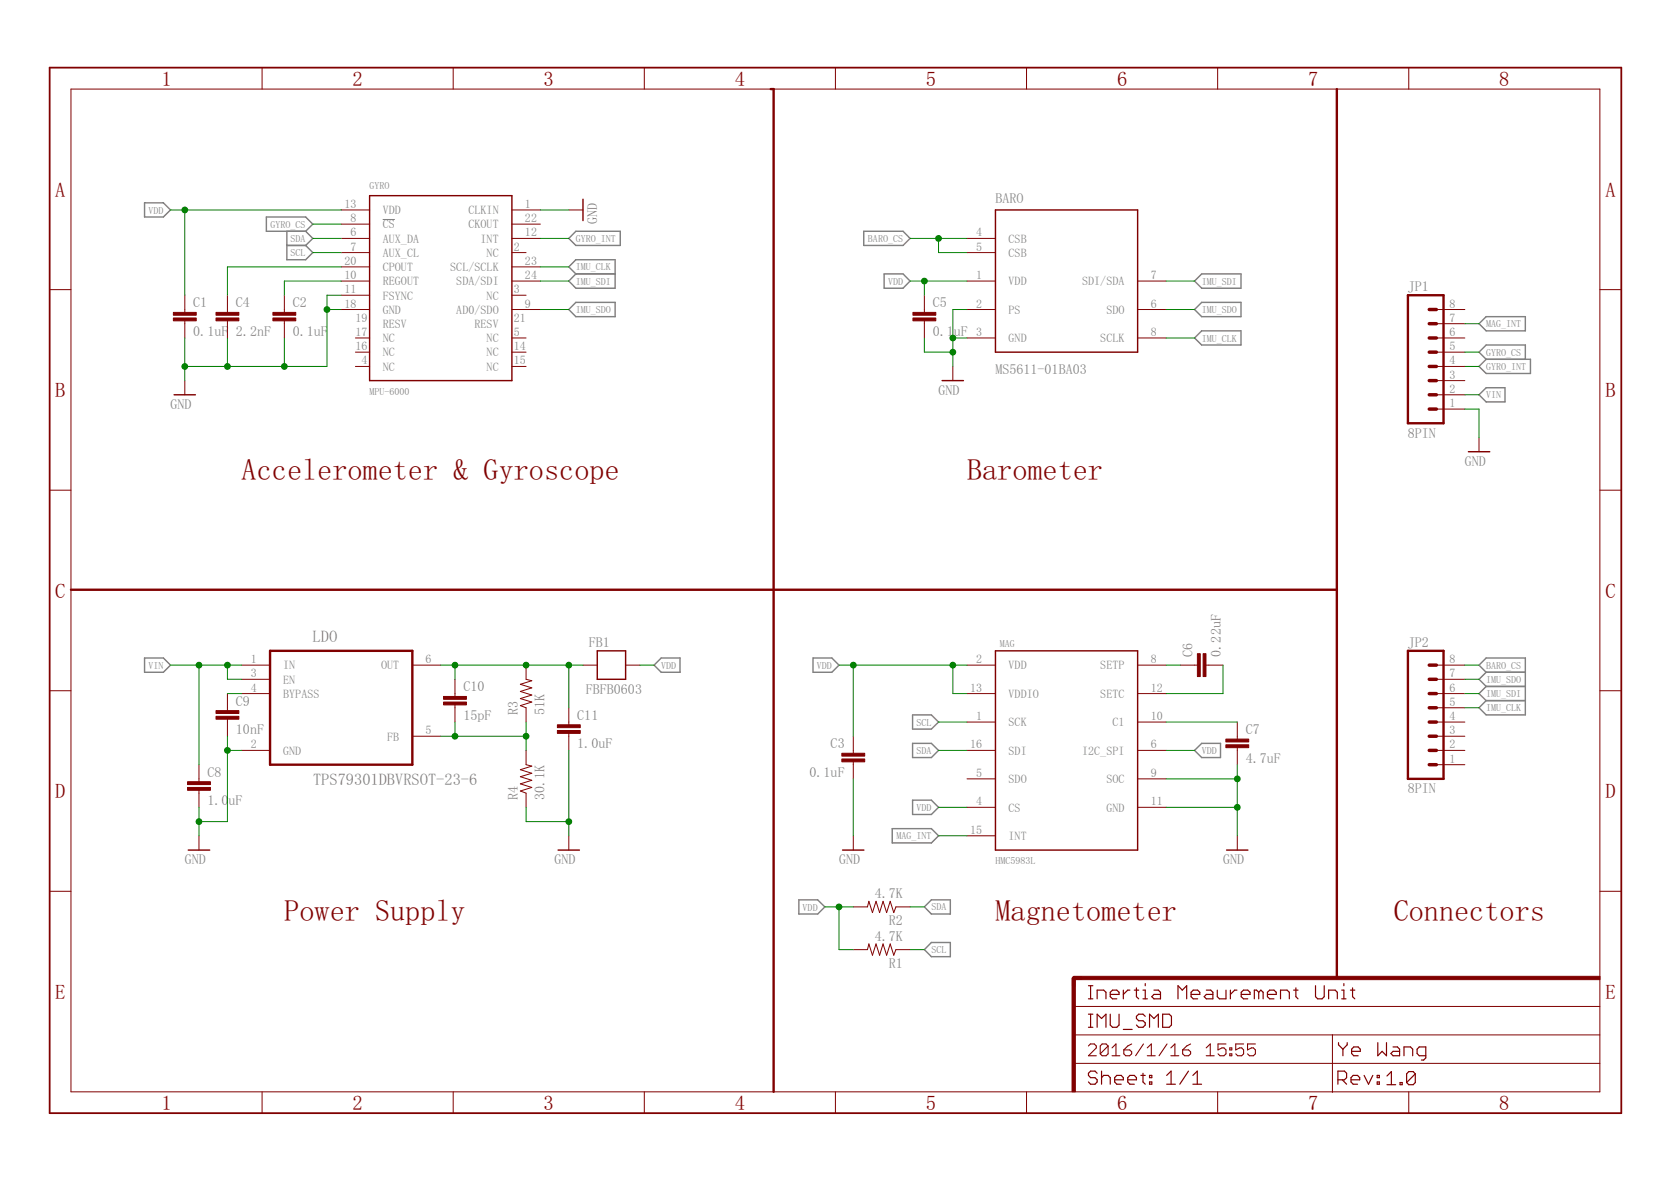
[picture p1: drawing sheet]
<svg xmlns="http://www.w3.org/2000/svg" width="297mm" height="210mm" viewBox="0 0 297 210" stroke-linecap="round" stroke-linejoin="round" font-family="sans-serif">
<path d="M68 39h2.2" fill="none" stroke="#808080" stroke-width=".18"/>
<g fill="none" stroke="#808080" stroke-width=".25">
<path d="M25.7 36h3.3l1.3 1.3-1.3 1.3h-3.3zM47.3 38.6h7l1.3 1.2-1.3 1.3h-7zM51 43.6h3.3M51 41.1v5.1h3.3l1.3-1.3-1.3-1.3M54.3 41.1l1.3 1.3-1.3 1.2M102.4 46.2h6.9v5h-6.9l-1.3-1.2 1.3-1.3-1.3-1.3zM102.4 48.7h6.9M102.4 41.1h7.9v2.5h-7.9l-1.3-1.2zM102.4 53.7h6.9v2.6h-6.9l-1.3-1.3zM153.5 41.1h7l1.3 1.3-1.3 1.2h-7zM157.2 48.7h3.3l1.3 1.3-1.3 1.2h-3.3zM212.3 50l1.3-1.3h7v2.5h-7z"/>
<path d="M212.3 55l1.3-1.3h7v2.6h-7zM262.9 57.5l1.3-1.2h6.9v2.5h-6.9zM212.3 60.1l1.3-1.3h7v2.5h-7zM262.9 65.1l1.3-1.2h7.9v2.5h-7.9zM262.9 70.2l1.3-1.3h3.3v2.5h-3.3zM264.2 63.9l-1.3-1.3 1.3-1.3h6.9v2.6M25.7 116.9h3.3l1.3 1.3-1.3 1.3h-3.3zM116.3 118.2l1.2-1.3h3.4v2.6h-3.4zM144.5 116.9h3.4l1.2 1.3-1.2 1.3h-3.4zM264.2 119.5h6.9M264.2 119.5l-1.3-1.3 1.3-1.3h6.9v10.2h-6.9l-1.3-1.3 1.3-1.3M264.2 119.5l-1.3 1.2 1.3 1.3"/>
<path d="M162.2 127.1h3.4l1.2 1.2-1.2 1.3h-3.4zM162.2 132.1h3.4l1.2 1.3-1.2 1.2h-3.4zM212.3 133.4l1.3-1.3h3.4v2.5h-3.4zM264.2 124.5h6.9M264.2 122h6.9M264.2 122l-1.3 1.3 1.3 1.2M142 159.9h3.4l1.2 1.3-1.2 1.3h-3.4zM158.6 147.3h7l1.2 1.2-1.2 1.3h-7zM162.2 142.2h3.4l1.2 1.3-1.2 1.3h-3.4zM164.3 161.2l1.3-1.3h3.3v2.6h-3.3zM165.6 167.5h3.3v2.5h-3.3l-1.3-1.2z"/>
</g>
<path d="M137 15.8h.5v178.3M237.6 15.8v158M250.3 52.5h6.3v22.7h-6.3zM12.6 104.8h225M48 115.7h25.3v20.2h-25.3zM250.3 115.7h6.3v22.7h-6.3z" fill="none" stroke="#800000" stroke-width=".42"/>
<path d="M65.7 34.8h25.3v32.8h-25.3zM103.6 35.4v3.8M177 37.3h25.2v25.3h-25.2zM30.9 70.2h3.8M167.5 67.6h3.8M261 80.3h3.8M106.2 115.7h5v5h-5zM177 115.7h25.2v35.4h-25.2zM33.5 151.1h3.8M99.2 151.1h3.8M149.8 151.1h3.8M218 151.1h3.8" fill="none" stroke="#800000" stroke-width=".25"/>
<g fill="none" stroke="#800000" stroke-width=".18">
<path d="M12.6 15.8h271.8v178.3h-271.8zM46.6 12v3.8M80.6 12v3.8M114.5 12v3.8M148.5 12v3.8M182.5 12v3.8M216.5 12v3.8M250.4 12v3.8M60.6 39.8h5.1M60.6 37.3h5.1M91 39.8h5.1M91 37.3h5.1"/>
<path d="M101.1 37.3h2.5M8.8 51.5h3.8M32.9 52.5v3M32.9 57v3.1M40.4 52.5v3M40.4 57v3.1M50.5 52.5v3M50.5 57v3.1M60.6 50h5.1M60.6 55h5.1M60.6 42.4h5.1M60.6 44.9h5.1"/>
<path d="M60.6 47.4h5.1M60.6 52.5h5.1M91 50h5.1M91 55h5.1M91 42.4h5.1M91 44.9h2.5M91 47.4h5.1M91 52.5h2.5M164.3 52.5v3M164.3 57v3.1M171.9 50h5.1M171.9 55h5.1"/>
<path d="M171.9 42.4h5.1M171.9 44.9h5.1M202.2 50h5.1M202.2 55h5.1M255.3 55h5.1M255.3 57.5h5.1M284.4 51.5h3.8M32.9 67.6v2.6M63.2 60.1h2.5M63.2 65.1h2.5M63.2 62.6h2.5M91 60.1h2.5"/>
<path d="M91 65.1h2.5M91 62.6h2.5M169.4 65.1v2.5M171.9 60.1h5.1M202.2 60.1h5.1M255.3 60.1h5.1M255.3 65.1h5.1M255.3 62.6h5.1M255.3 72.7h5.1M255.3 70.2h5.1M255.3 67.6h5.1M262.9 77.8v2.5"/>
<path d="M8.8 87.1h3.8M284.4 87.1h3.8M42.9 118.2h5.1M73.3 118.2h5.1M93.5 118.2v2.5l1 .3-2 .6 2 .7-2 .6 2 .6-2 .7 2 .6-2 .6 1 .4v2.5M103.6 118.2h2.6M111.2 118.2h2.5M171.9 118.2h5.1M202.2 118.2h5.1M209.8 118.2h3.1M214.4 118.2h3M255.3 118.2h5.1"/>
<path d="M8.8 122.8h3.8M35.4 135.9v3M40.4 123.3v3M40.4 127.8v3.1M42.9 123.3h5.1M42.9 133.4h5.1M42.9 120.7h5.1M73.3 130.9h5.1M80.9 120.7v3.1M80.9 125.3v3M93.5 133.4v2.5l1 .3-2 .6 2 .6-2 .6 2 .7-2 .6 2 .7-2 .6 1 .4v2.5M101.1 125.8v3"/>
<path d="M101.1 130.3v3.1M151.7 130.9v3M151.7 135.4v3M171.9 123.3h5.1M171.9 128.3h5.1M171.9 133.4h5.1M171.9 138.4h5.1M202.2 123.3h5.1M202.2 128.3h5.1M202.2 133.4h5.1M202.2 138.4h5.1M219.9 128.3v3.1"/>
<path d="M219.9 132.9v3M255.3 123.3h5.1M255.3 128.3h5.1M255.3 133.4h5.1M255.3 120.7h5.1M255.3 130.9h5.1M255.3 135.9h5.1M255.3 125.8h5.1M284.4 122.8h3.8M8.8 158.4h3.8M35.4 140.5v3M35.4 148.5v2.6"/>
<path d="M101.1 148.5v2.6M151.7 148.5v2.6M171.9 143.5h5.1M171.9 148.5h5.1M202.2 143.5h5.1M219.9 148.5v2.6M284.4 158.4h3.8M151.7 168.8h2.5l.3-1 .6 2 .6-2 .7 2 .6-2 .6 2 .6-2 .7 2 .4-1h2.5M151.7 161.2h2.5l.3-1 .6 2 .6-2 .7 2 .6-2 .6 2 .6-2 .7 2 .4-1h2.5M190.9 178.9h93.5M46.6 194.1v3.7M80.6 194.1v3.7"/>
<path d="M114.5 194.1v3.7M148.5 194.1v3.7M182.5 194.1v3.7M190.9 189h93.5M190.9 183.9h93.5M216.5 194.1v3.7M236.9 183.9v10.3M250.4 194.1v3.7"/>
</g>
<g fill="#800000" stroke="#800000" stroke-width=".18">
<path d="M30.8 56.5h4.1v.5h-4.1z"/>
<path d="M30.8 55.5h4.1v.5h-4.1z"/>
<path d="M48.5 56.5h4.1v.5h-4.1z"/>
<path d="M48.5 55.5h4.1v.5h-4.1z"/>
<path d="M38.4 56.5h4.1v.5h-4.1z"/>
<path d="M38.4 55.5h4.1v.5h-4.1z"/>
<path d="M162.3 56.5h4v.5h-4z"/>
<path d="M162.3 55.5h4v.5h-4z"/>
<path d="M149.6 134.9h4.1v.5h-4.1z"/>
<path d="M149.6 133.9h4.1v.5h-4.1z"/>
<path d="M213.9 116.2h.5v4h-.5z"/>
<path d="M212.9 116.2h.5v4h-.5z"/>
<path d="M217.9 132.4h4.1v.5h-4.1z"/>
<path d="M217.9 131.4h4.1v.5h-4.1z"/>
<path d="M33.3 140h4.1v.5h-4.1z"/>
<path d="M33.3 138.9h4.1v.5h-4.1z"/>
<path d="M38.4 127.3h4.1v.5h-4.1z"/>
<path d="M38.4 126.3h4.1v.5h-4.1z"/>
<path d="M78.8 124.8h4.1v.5h-4.1z"/>
<path d="M78.8 123.8h4.1v.5h-4.1z"/>
<path d="M99.1 129.8h4v.5h-4z"/>
<path d="M99.1 128.8h4v.5h-4z"/>
<path d="M190.6 173.8h.6v20.3h-.6z"/>
<path d="M190.9 173.5h93.5v.6h-93.5z"/>
</g>
<g fill="none" stroke="#800000" stroke-width=".61">
<path d="M254.1 57.5h1.2M254.1 55h1.2M254.1 67.6h1.2M254.1 70.2h1.2M254.1 72.7h1.2M254.1 62.6h1.2M254.1 65.1h1.2M254.1 60.1h1.2M254.1 118.2h1.2M254.1 130.9h1.2M254.1 133.4h1.2M254.1 135.9h1.2"/>
<path d="M254.1 125.8h1.2M254.1 128.3h1.2M254.1 123.3h1.2M254.1 120.7h1.2M192.1 173.8h-1.2v1.3"/>
</g>
<g fill="none" stroke="#800000" stroke-width=".21">
<path d="M193.5 177.5h.8M193.5 175.2h.8M193.9 175.2v2.3M195 177.5v-1.5h1.2l.4 .4v1.1M197.4 176.7h1.5v-.3l-.4-.4h-.7l-.4 .4v.7l.4 .4h.7M199.7 176v1.5M200.9 176h-.4l-.8 .7M201.6 176h.8M202 175.6v1.5l.4 .4M203.2 176h.4v1.5M203.2 177.5h.8M203.6 174.8v.4"/>
<path d="M205.1 176h.8l.4 .4v1.1h-1.2l-.4-.4 .4-.4h1.2M209.4 177.5v-2.3l.8 .8 .7-.8v2.3M211.7 176.7h1.6v-.3l-.4-.4h-.8l-.4 .4v.7l.4 .4h.8M214.4 176h.8l.4 .4v1.1h-1.2l-.3-.4 .3-.4h1.2M216.4 176v1.1l.4 .4h1.1v-1.5M218.7 176v1.5M219.9 176h-.4l-.8 .7M220.6 176.7h1.6v-.3l-.4-.4h-.8l-.4 .4v.7l.4 .4h.8M223.8 176.4l-.4-.4h-.4v1.5M223.8 176.4v1.1M223.8 176.4l.3-.4 .4 .4v1.1M225.3 176.7h1.6v-.3l-.4-.4h-.8l-.4 .4v.7l.4 .4h.8"/>
<path d="M227.6 177.5v-1.5h1.2l.4 .4v1.1M230 176h.7M230.4 175.6v1.5l.3 .4M233.8 175.2v1.9l.4 .4h.8l.4-.4v-1.9M236.2 177.5v-1.5h1.1l.4 .4v1.1M238.5 177.5h.8M238.5 176h.4v1.5M238.9 174.8v.4M240.1 176h.7M240.4 175.6v1.5l.4 .4M193.5 182.6h.8M193.5 180.3h.8"/>
<path d="M193.9 180.3v2.3M195 182.6v-2.3l.8 .7 .8-.7v2.3M195 190.8l-.4-.4h-.7l-.4 .4v.3l.4 .4h.7l.4 .4v.4l-.4 .4h-.7l-.4-.4M195.8 191.5l.4-.4h.8l.4 .4v1.2M195.8 190.4v2.3M197.4 180.3v1.9l.4 .4h.7l.4-.4v-1.9M198.1 191.9h1.6v-.4l-.4-.4h-.8l-.4 .4v.8l.4 .4h.8M199.7 183h1.6M200.5 191.9h1.5v-.4l-.4-.4h-.7l-.4 .4v.8l.4 .4h.7M202.8 191.1h.8M203.2 190.8v1.5l.4 .4M203.6 180.6l-.4-.3h-.8l-.4 .3v.4l.4 .4h.8l.4 .4v.4l-.4 .4h-.8l-.4-.4"/>
<path d="M204.3 182.6v-2.3l.8 .7 .8-.7v2.3M204.3 191.1h.4v.4h-.4zM204.3 192.3h.4v.4h-.4zM206.7 180.3h1.1l.4 .3v1.6l-.4 .4h-1.1zM207.4 191.1l.8-.7v2.3M207.4 192.7h1.5M211.3 190.4l-1.6 2.3M212 192.7h1.6M212 191.1l.8-.7v2.3M237.8 191.9h1.2l.4-.4v-.7l-.4-.4h-1.2v2.3M237.9 185.3v.4l.8 .8M238.6 191.9l.8 .8"/>
<path d="M238.7 186.5v1.1M239.5 185.3v.4l-.8 .8M240.2 191.9h1.5v-.4l-.4-.4h-.8l-.3 .4v.8l.3 .4h.8M240.3 186.9h1.5v-.4l-.4-.4h-.8l-.3 .4v.7l.3 .4h.8M242.5 191.1l.8 1.6 .7-1.6M244.8 192.3h.4v.4h-.4zM244.8 191.1h.4v.4h-.4zM244.9 185.3v2.3l.8-.7 .8 .7v-2.3M246.5 191.2l.8-.7v2.3M246.5 192.8h1.6M247.6 186.1h.8l.4 .4v1.1h-1.2l-.4-.4 .4-.3h1.2M248.9 192.4h.4v.4h-.4z"/>
<path d="M249.6 187.6v-1.5h1.1l.4 .4v1.1M251.6 190.9v1.5l-.4 .4h-.8l-.4-.4M251.6 190.9l-.4-.4h-.8l-.4 .4v1.5M251.6 190.9l-1.6 1.5M253.4 187.6h-1.1l-.4-.4v-.7l.4-.4h1.1v1.9l-.3 .4h-.4"/>
</g>
<g fill="none" stroke="#800000" stroke-width=".19">
<path d="M193.5 185.9l.3-.4h.7l.4 .4v.3l-1.4 1.4h1.4M197 185.9v1.4l-.4 .3h-.7l-.3-.3M197 185.9l-.4-.4h-.7l-.3 .4v1.4M197 185.9l-1.4 1.4M197.7 187.6h1.4M197.7 186.2l.7-.7v2.1M199.8 186.6h1l.4 .3v.4l-.4 .3h-.7l-.3-.3zM201.2 185.5l-.7 .4-.7 .7M203.3 185.5l-1.4 2.1M203.9 187.6h1.5M203.9 186.2l.8-.7v2.1M207.5 185.5l-1.5 2.1"/>
<path d="M208.1 187.6h1.4M208.1 186.2l.8-.7v2.1M210.2 186.6h1.1l.3 .3v.4l-.3 .3h-.7l-.4-.3zM211.6 185.5l-.7 .4-.7 .7M214.4 187.6h1.4M214.4 186.2l.7-.7v2.1M217.9 185.5h-1.4v1.1l.7-.4h.4l.3 .4v.7l-.3 .3h-.7l-.4-.3M218.6 187.3h.4v.3h-.4zM218.6 186.2h.4v.4h-.4zM221.1 185.5h-1.4v1.1l.7-.4h.3l.4 .4v.7l-.4 .3h-.7l-.3-.3M223.2 185.5h-1.4v1.1l.7-.4h.3l.4 .4v.7l-.4 .3h-.7l-.3-.3"/>
</g>
<path d="M8.8 12h279.4v185.8h-279.4z" fill="none" stroke="#800000" stroke-width=".32"/>
<g fill="none" stroke="#008000" stroke-width=".18">
<path d="M30.3 37.3h30.3M32.9 37.3v15.2M55.6 39.8h5M96.1 37.3h5M55.6 42.4h5M55.6 44.9h5M58.1 55h2.5M60.6 52.5h-2.5v12.6h-25.2M60.6 47.4h-20.2v5.1M60.6 50h-10.1v2.5M96.1 55h5M96.1 50h5"/>
<path d="M96.1 42.4h5M96.1 47.4h5M161.8 50h10.1M161.8 42.4h10.1M164.3 50v2.5M166.8 42.4v2.5h5.1M171.9 55h-2.5v10.1M207.3 55h5M207.3 50h5M260.4 57.5h2.5M32.9 60.1v7.5M40.4 60.1v5"/>
<path d="M50.5 60.1v5M164.3 60.1v2.5h5.1M169.4 60.1h2.5M207.3 60.1h5M260.4 62.6h2.5M260.4 65.1h2.5M260.4 72.7h2.5v5.1M260.4 70.2h2.5M30.3 118.2h12.6M35.4 118.2v17.7M40.4 118.2v2.5h2.5M78.4 118.2h25.2"/>
<path d="M80.9 118.2v2.5M101.1 118.2v7.6M113.7 118.2h2.6M149.1 118.2h22.8M151.7 118.2v12.7M169.4 118.2v5.1h2.5M207.3 118.2h2.5M217.4 118.2v5.1h-10.1M260.4 118.2h2.5M40.4 130.9v15.1h-5M40.4 133.4h2.5M40.4 123.3h2.5"/>
<path d="M78.4 130.9h15.1M80.9 128.3v2.6M93.5 128.3v5.1M101.1 133.4v15.1M151.7 138.4v10.1M166.8 133.4h5.1M166.8 128.3h5.1M207.3 138.4h12.6M207.3 133.4h5M207.3 128.3h12.6M219.9 135.9v12.6M260.4 123.3h2.5"/>
<path d="M260.4 125.8h2.5M260.4 120.7h2.5M35.4 143.5v5M93.5 143.5v2.5h7.6M166.8 143.5h5.1M166.8 148.5h5.1M207.3 143.5h12.6M146.6 161.2h5.1M149.1 161.2v7.6h2.6M161.8 168.8h2.5M161.8 161.2h2.5"/>
</g>
<g fill="#008000" stroke="#008000" stroke-width=".18">
<circle cx="169.4" cy="60.1" r=".51"/>
<circle cx="169.4" cy="62.6" r=".51"/>
<circle cx="219.9" cy="138.4" r=".51"/>
<circle cx="219.9" cy="143.5" r=".51"/>
<circle cx="40.4" cy="65.1" r=".51"/>
<circle cx="50.5" cy="65.1" r=".51"/>
<circle cx="58.1" cy="55" r=".51"/>
<circle cx="32.9" cy="65.1" r=".51"/>
<circle cx="40.4" cy="133.4" r=".51"/>
<circle cx="35.4" cy="146" r=".51"/>
<circle cx="101.1" cy="146" r=".51"/>
<circle cx="164.3" cy="50" r=".51"/>
<circle cx="169.4" cy="118.2" r=".51"/>
<circle cx="151.7" cy="118.2" r=".51"/>
<circle cx="32.9" cy="37.3" r=".51"/>
<circle cx="149.1" cy="161.2" r=".51"/>
<circle cx="166.8" cy="42.4" r=".51"/>
<circle cx="40.4" cy="118.2" r=".51"/>
<circle cx="35.4" cy="118.2" r=".51"/>
<circle cx="80.9" cy="118.2" r=".51"/>
<circle cx="93.5" cy="118.2" r=".51"/>
<circle cx="101.1" cy="118.2" r=".51"/>
<circle cx="80.9" cy="130.9" r=".51"/>
<circle cx="93.5" cy="130.9" r=".51"/>
</g>
<g font-size="5.4" fill="#800000">
<text x="43" y="85.3">Accelerometer &amp; Gyroscope</text>
<text x="171.9" y="85.3">Barometer</text>
<text x="50.5" y="163.7">Power Supply</text>
<text x="177" y="163.7">Magnetometer</text>
<text x="247.7" y="163.7">Connectors</text>
</g>
<g font-size="3.7" fill="#800000">
<text x="28.7" y="15.2">1</text>
<text x="62.7" y="15.2">2</text>
<text x="96.6" y="15.2">3</text>
<text x="130.6" y="15.2">4</text>
<text x="164.6" y="15.2">5</text>
<text x="198.6" y="15.2">6</text>
<text x="232.5" y="15.2">7</text>
<text x="266.5" y="15.2">8</text>
<text x="9.8" y="34.9">A</text>
<text x="285.4" y="34.9">A</text>
<text x="9.8" y="70.6">B</text>
<text x="285.4" y="70.6">B</text>
<text x="9.8" y="106.2">C</text>
<text x="285.4" y="106.2">C</text>
<text x="9.8" y="141.9">D</text>
<text x="285.4" y="141.9">D</text>
<text x="9.8" y="177.5">E</text>
<text x="285.4" y="177.5">E</text>
<text x="28.7" y="197.2">1</text>
<text x="62.7" y="197.2">2</text>
<text x="96.6" y="197.2">3</text>
<text x="130.6" y="197.2">4</text>
<text x="164.6" y="197.2">5</text>
<text x="198.6" y="197.2">6</text>
<text x="232.5" y="197.2">7</text>
<text x="266.5" y="197.2">8</text>
</g>
<g font-size="2.9" fill="#808080">
<text x="55.6" y="114.2">LDO</text>
<text x="55.6" y="139.4">TPS79301DBVRSOT-23-6</text>
</g>
<g font-size="2.5" fill="#808080">
<text x="106.2" y="39.8" transform="rotate(-90 106.2 39.8)">GND</text>
<text x="177" y="36">BARO</text>
<text x="250.3" y="51.7">JP1</text>
<text x="34.4" y="59.7">0.1uF</text>
<text x="34.4" y="54.6">C1</text>
<text x="41.9" y="59.7">2.2nF</text>
<text x="41.9" y="54.6">C4</text>
<text x="52.1" y="59.7">0.1uF</text>
<text x="52.1" y="54.6">C2</text>
<text x="165.8" y="59.7">0.1</text>
<text x="165.8" y="54.6">C5</text>
<text x="169.6" y="59.7">uF</text>
<text x="166.8" y="70.2">GND</text>
<text x="177" y="66.4">MS5611-01BA03</text>
<text x="30.3" y="72.7">GND</text>
<text x="250.3" y="77.8">8PIN</text>
<text x="260.4" y="82.8">GND</text>
<text x="104.6" y="114.9">FB1</text>
<text x="212" y="116.7" transform="rotate(-90 212 116.7)">C6</text>
<text x="217" y="116.7" transform="rotate(-90 217 116.7)">0.22uF</text>
<text x="250.3" y="114.9">JP2</text>
<text x="41.9" y="125.4">C9</text>
<text x="82.4" y="122.9">C10</text>
<text x="104.1" y="123.3">FBFB0603</text>
<text x="41.9" y="130.5">10nF</text>
<text x="82.4" y="127.9">15pF</text>
<text x="92" y="127.1" transform="rotate(-90 92 127.1)">R3</text>
<text x="96.8" y="127.1" transform="rotate(-90 96.8 127.1)">51K</text>
<text x="102.6" y="127.9">C11</text>
<text x="221.5" y="130.5">C7</text>
<text x="102.6" y="133">1.0uF</text>
<text x="147.7" y="133">C3</text>
<text x="221.5" y="135.5">4.7uF</text>
<text x="36.9" y="143.1">1.0</text>
<text x="36.9" y="138.1">C8</text>
<text x="40.6" y="143.1">uF</text>
<text x="92" y="142.2" transform="rotate(-90 92 142.2)">R4</text>
<text x="96.8" y="142.2" transform="rotate(-90 96.8 142.2)">30.1K</text>
<text x="143.9" y="138.1">0.1uF</text>
<text x="250.3" y="141">8PIN</text>
<text x="32.8" y="153.6">GND</text>
<text x="98.6" y="153.6">GND</text>
<text x="149.1" y="153.6">GND</text>
<text x="217.4" y="153.6">GND</text>
<text x="155.5" y="159.7">4.7K</text>
<text x="155.5" y="167.3">4.7K</text>
<text x="158" y="164.5">R2</text>
<text x="158" y="172">R1</text>
</g>
<g font-size="2.1" fill="#808080">
<text x="61.2" y="37">13</text>
<text x="62.3" y="39.5">8</text>
<text x="68" y="38.1">VDD</text>
<text x="68" y="40.6">CS</text>
<text x="83.3" y="40.6">CKOUT</text>
<text x="83.3" y="38.1">CLKIN</text>
<text x="93.3" y="39.5">22</text>
<text x="93.3" y="37">1</text>
<text x="61.2" y="47.1">20</text>
<text x="62.3" y="44.5">7</text>
<text x="62.3" y="42">6</text>
<text x="68" y="45.7">AUX_CL</text>
<text x="68" y="43.1">AUX_DA</text>
<text x="85.4" y="43.1">INT</text>
<text x="86.5" y="45.7">NC</text>
<text x="91.3" y="44.5">2</text>
<text x="93.3" y="42">12</text>
<text x="93.3" y="47.1">23</text>
<text x="173.5" y="42">4</text>
<text x="173.5" y="44.5">5</text>
<text x="179.3" y="43.1">CSB</text>
<text x="179.3" y="45.7">CSB</text>
<text x="61.2" y="49.6">10</text>
<text x="61.2" y="52.1">11</text>
<text x="68" y="48.2">CPOUT</text>
<text x="68" y="50.7">REGOUT</text>
<text x="68" y="53.2">FSYNC</text>
<text x="80" y="48.2">SCL/SCLK</text>
<text x="81.1" y="50.7">SDA/SDI</text>
<text x="86.5" y="53.2">NC</text>
<text x="91.3" y="52.1">3</text>
<text x="93.3" y="49.6">24</text>
<text x="173.5" y="49.6">1</text>
<text x="179.3" y="50.7">VDD</text>
<text x="192.4" y="50.7">SDI/SDA</text>
<text x="204.6" y="49.6">7</text>
<text x="61.2" y="54.7">18</text>
<text x="63.2" y="59.7">17</text>
<text x="63.2" y="57.2">19</text>
<text x="68" y="55.8">GND</text>
<text x="68" y="58.3">RESV</text>
<text x="81.1" y="55.8">AD0/SDO</text>
<text x="84.3" y="58.3">RESV</text>
<text x="91.3" y="59.7">5</text>
<text x="91.3" y="57.2">21</text>
<text x="93.3" y="54.7">9</text>
<text x="173.5" y="54.7">2</text>
<text x="173.5" y="59.7">3</text>
<text x="179.3" y="55.8">PS</text>
<text x="196.7" y="55.8">SDO</text>
<text x="204.6" y="54.7">6</text>
<text x="204.6" y="59.7">8</text>
<text x="257.7" y="59.7">6</text>
<text x="257.7" y="57.2">7</text>
<text x="257.7" y="54.7">8</text>
<text x="63.2" y="62.2">16</text>
<text x="64.3" y="64.8">4</text>
<text x="68" y="65.9">NC</text>
<text x="68" y="63.4">NC</text>
<text x="68" y="60.8">NC</text>
<text x="86.5" y="60.8">NC</text>
<text x="86.5" y="63.4">NC</text>
<text x="86.5" y="65.9">NC</text>
<text x="91.3" y="62.2">14</text>
<text x="91.3" y="64.8">15</text>
<text x="179.3" y="60.8">GND</text>
<text x="195.6" y="60.8">SCLK</text>
<text x="257.7" y="64.8">4</text>
<text x="257.7" y="62.2">5</text>
<text x="257.7" y="69.8">2</text>
<text x="257.7" y="67.3">3</text>
<text x="257.7" y="72.4">1</text>
<text x="44.6" y="117.9">1</text>
<text x="50.3" y="119">IN</text>
<text x="67.7" y="119">OUT</text>
<text x="75.6" y="117.9">6</text>
<text x="173.5" y="117.9">2</text>
<text x="179.3" y="119">VDD</text>
<text x="195.6" y="119">SETP</text>
<text x="204.6" y="117.9">8</text>
<text x="257.7" y="117.9">8</text>
<text x="44.6" y="120.4">3</text>
<text x="44.6" y="122.9">4</text>
<text x="50.3" y="121.5">EN</text>
<text x="50.3" y="124">BYPASS</text>
<text x="172.5" y="122.9">13</text>
<text x="179.3" y="124">VDDIO</text>
<text x="195.6" y="124">SETC</text>
<text x="204.6" y="122.9">12</text>
<text x="257.7" y="125.4">5</text>
<text x="257.7" y="122.9">6</text>
<text x="257.7" y="120.4">7</text>
<text x="68.8" y="131.6">FB</text>
<text x="75.6" y="130.5">5</text>
<text x="173.5" y="128">1</text>
<text x="179.3" y="129.1">SCK</text>
<text x="197.8" y="129.1">C1</text>
<text x="204.6" y="128">10</text>
<text x="257.7" y="130.5">3</text>
<text x="257.7" y="128">4</text>
<text x="44.6" y="133">2</text>
<text x="50.3" y="134.1">GND</text>
<text x="172.5" y="133">16</text>
<text x="179.3" y="134.1">SDI</text>
<text x="192.4" y="134.1">I2C_SPI</text>
<text x="204.6" y="133">6</text>
<text x="257.7" y="135.6">1</text>
<text x="257.7" y="133">2</text>
<text x="173.5" y="138.1">5</text>
<text x="173.5" y="143.1">4</text>
<text x="179.3" y="139.2">SDO</text>
<text x="196.7" y="139.2">SOC</text>
<text x="204.6" y="138.1">9</text>
<text x="204.6" y="143.1">11</text>
<text x="172.5" y="148.2">15</text>
<text x="179.3" y="144.3">CS</text>
<text x="179.3" y="149.3">INT</text>
<text x="196.7" y="144.3">GND</text>
</g>
<g font-size="1.8" fill="#808080">
<text x="65.7" y="33.5">GYRO</text>
<text x="26.4" y="37.9">VDD</text>
<text x="48.1" y="40.5">GYRO_CS</text>
<text x="51.7" y="43">SDA</text>
<text x="51.7" y="45.5">SCL</text>
<text x="102.4" y="43">GYRO_INT</text>
<text x="154.3" y="43">BARO_CS</text>
<text x="102.4" y="48.1">IMU_CLK</text>
<text x="102.4" y="50.6">IMU_SDI</text>
<text x="157.9" y="50.6">VDD</text>
<text x="213.6" y="50.6">IMU_SDI</text>
<text x="102.4" y="55.6">IMU_SDO</text>
<text x="213.6" y="55.6">IMU_SDO</text>
<text x="264.2" y="58.2">MAG_INT</text>
<text x="213.6" y="60.7">IMU_CLK</text>
<text x="264.2" y="65.8">GYRO_INT</text>
<text x="264.2" y="63.2">GYRO_CS</text>
<text x="65.7" y="70.2">MPU-6000</text>
<text x="264.2" y="70.8">VIN</text>
<text x="26.4" y="118.9">VIN</text>
<text x="117.5" y="118.8">VDD</text>
<text x="145.2" y="118.9">VDD</text>
<text x="177.7" y="114.9">MAG</text>
<text x="264.2" y="118.8">BARO_CS</text>
<text x="264.2" y="121.4">IMU_SDO</text>
<text x="264.2" y="123.9">IMU_SDI</text>
<text x="162.9" y="129">SCL</text>
<text x="264.2" y="126.4">IMU_CLK</text>
<text x="162.9" y="134">SDA</text>
<text x="213.6" y="134">VDD</text>
<text x="159.4" y="149.2">MAG_INT</text>
<text x="162.9" y="144.1">VDD</text>
<text x="177" y="153.6">HMC5983L</text>
<text x="142.7" y="161.8">VDD</text>
<text x="165.6" y="161.8">SDA</text>
<text x="165.6" y="169.4">SCL</text>
</g>
</svg>
